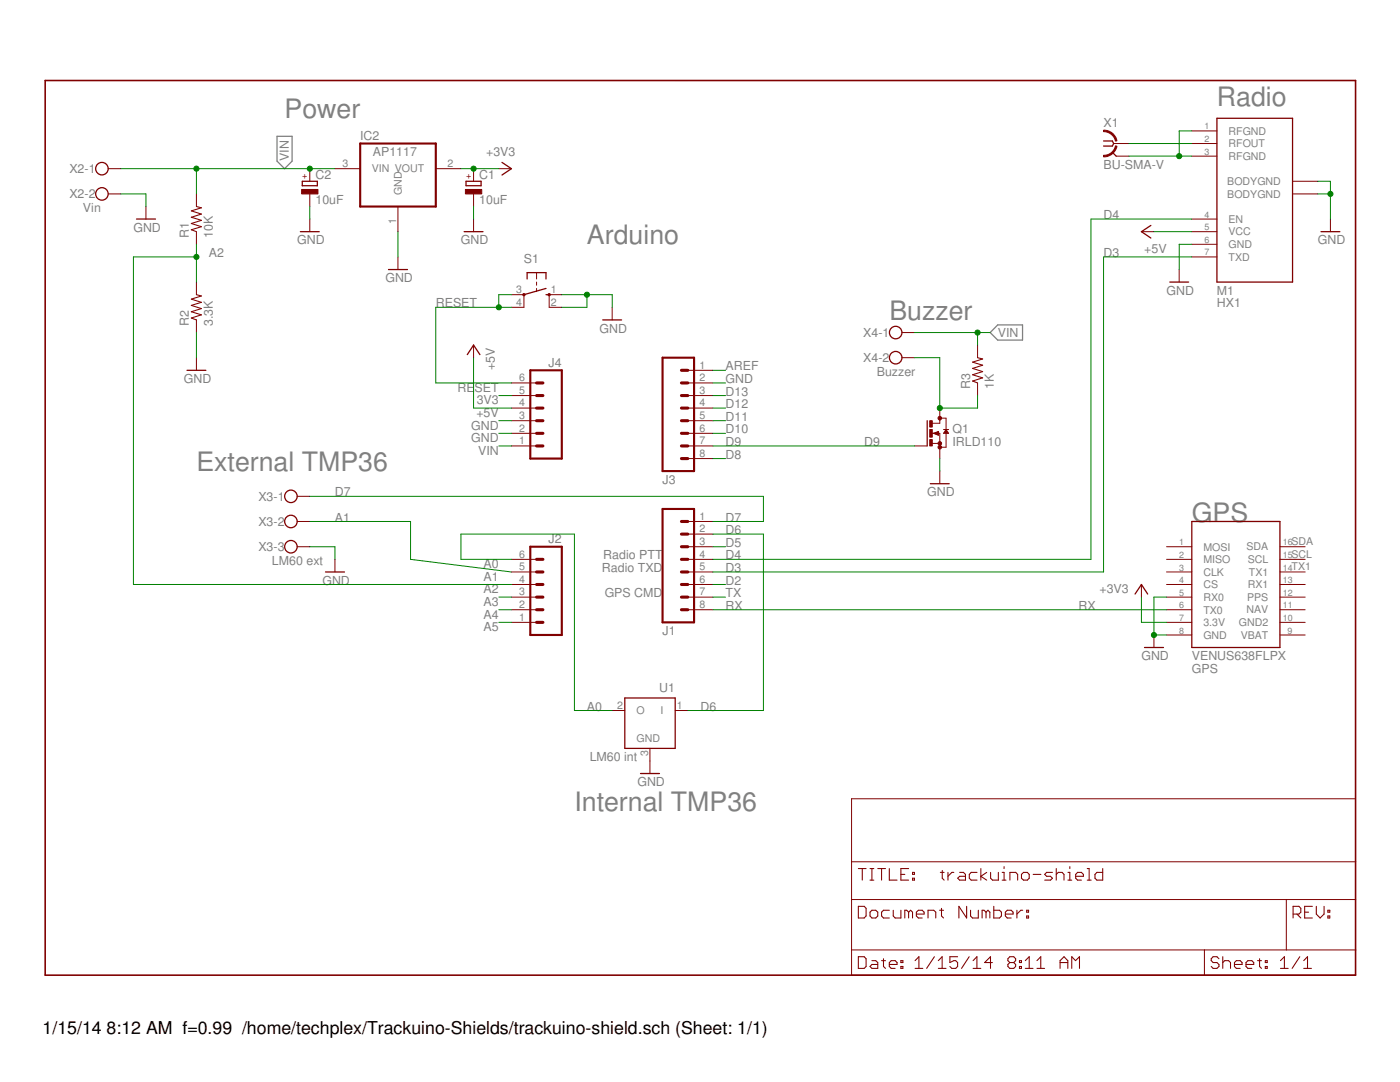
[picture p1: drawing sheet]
<svg xmlns="http://www.w3.org/2000/svg" width="279mm" height="216mm" viewBox="0 0 279 216" stroke-linecap="round" stroke-linejoin="round" font-family="sans-serif">
<path d="M134.7 16.1h2.6" fill="none" stroke="#808080" stroke-width=".2"/>
<path d="M55.3 27.2h3v5l-1.5 1.5-1.5-1.5zM199.1 64.8h5v3.1h-5l-1.5-1.5z" fill="none" stroke="#808080" stroke-width=".25"/>
<g fill="none" stroke="#800000" stroke-width=".25">
<path d="M60.3 36.2h3v.9h-3zM93 36.2h3v.9h-3zM100.2 32.4l1.9 1.3-1.9 1.2M220.2 28.1h1.8l.2 .5-.2 .5h-1.8M222 30.4l.8 .8M242.9 23.6h15.1v32.7h-15.1zM27.2 43.7h3.8M59.9 46.2h3.8M77.5 53.8h3.8M92.6 46.2h3.8M105.2 55.7v-1.3h3.8v1.3M109 58.8h.6"/>
<path d="M109 57.6l-4.4 1.2M229.7 45l-1.9 1.2 1.9 1.3M233.4 56.3h3.8M263.6 46.2h3.8M37.3 73.9h3.8M93.3 70.8l1.2-1.9 1.3 1.9M120.3 63.8h3.8M185 83.9v5.1M185.7 96.5h3.7M186.5 86.5l.7 .2v-.5l-.5 .3M188.8 86l.3 .3h-.5zM65 114.1h3.7"/>
<path d="M226.5 118.5l1.3-1.9 1.2 1.9M237.8 104.1h17.6v25.1h-17.6zM124.7 139.3h10v10h-10zM228.4 129.2h3.8M127.8 154.3h3.8"/>
<circle cx="20.3" cy="38.7" r="1.25"/>
<circle cx="20.3" cy="33.7" r="1.25"/>
<circle cx="178.8" cy="66.4" r="1.25"/>
<circle cx="178.8" cy="71.4" r="1.25"/>
<circle cx="58.1" cy="99" r="1.25"/>
<circle cx="58.1" cy="104.1" r="1.25"/>
<circle cx="58.1" cy="109.1" r="1.25"/>
</g>
<g fill="none" stroke="#800000" stroke-width=".2">
<path d="M21.6 33.7h2.5M21.6 38.7h2.5M39.2 38.7v2.5M61.8 33.7v2.5M61.8 38.7v2.5M66.8 33.7h5.1M87 33.7h5M94.5 33.7v2.5M94.5 38.7v2.5M99.5 33.7h2.6M222.2 28.6h3.1M222.8 31.2h2.5"/>
<path d="M237.8 26.1h5.1M237.8 31.2h5.1M237.8 28.6h5.1M258 38.7h5M258 36.2h5M29.1 41.2v2.5M39.2 46.2v2.5M39.2 56.3v2.5M61.8 43.7v2.5M79.4 41.2v5M79.4 51.3v2.5M94.5 43.7v2.5"/>
<path d="M102.1 58.8h2.5v2.5h-2.5M107.1 54.4v1.3M107.1 56.3v.6M107.1 57.6v.6M112.1 58.8h-2.5v2.5h2.5M227.8 46.2h2.5M235.3 53.8v2.5M237.8 46.2h5.1M237.8 48.7h5.1M237.8 43.7h5.1M237.8 51.3h5.1M265.5 43.7v2.5"/>
<path d="M39.2 63.8v2.6M39.2 71.4v2.5M94.5 68.9v2.5M102.1 78.9h5M102.1 76.4h5M122.2 61.3v2.5M137.3 78.9h5M137.3 76.4h5M137.3 73.9h5M180 66.4h2.5M180 71.4h2.5M195.1 68.9v2.5"/>
<path d="M195.1 76.4v2.5M59.3 99h2.5M102.1 89h5M102.1 86.5h5M102.1 83.9h5M102.1 81.4h5M137.3 89h5M137.3 86.5h5M137.3 83.9h5M137.3 81.4h5M137.3 91.5h5M182.5 89h2.5"/>
<path d="M186.1 86.5h1.5v5M186.1 88.5h1.5M186.3 86.5l1-.4v.7zM187.6 81.4v3.1h-1.5M187.6 94v2.5M187.6 83.4h1.2v5.8h-1.2M188.3 85.7h1M188.8 85.7l.5 .8h-1zM59.3 104.1h2.5M59.3 109.1h2.5M66.8 111.6v2.5M102.1 119.1h5"/>
<path d="M102.1 116.6h5M102.1 114.1h5M102.1 111.6h5M137.3 119.1h5M137.3 116.6h5M137.3 114.1h5M137.3 111.6h5M137.3 104.1h5M137.3 106.6h5M137.3 109.1h5M227.8 116.6v2.5M232.8 119.1h5"/>
<path d="M232.8 116.6h5M232.8 114.1h5M232.8 111.6h5M232.8 109.1h5M255.4 119.1h5.1M255.4 116.6h5.1M255.4 114.1h5.1M255.4 111.6h5.1M255.4 109.1h5.1M102.1 124.2h5M102.1 121.7h5M137.3 121.7h5"/>
<path d="M230.3 126.7v2.5M232.8 124.2h5M232.8 121.7h5M232.8 126.7h5M255.4 124.2h5.1M255.4 121.7h5.1M255.4 126.7h5.1M122.2 141.8h2.5M129.7 149.3v5M134.7 141.8h2.6M169.9 159.4h100.6v35.2h-100.6zM169.9 179.5h100.6"/>
<path d="M169.9 172h100.6M256.7 179.5v10M169.9 189.5h100.6M240.4 189.5v5.1"/>
</g>
<g fill="#800000" stroke="#800000" stroke-width=".2">
<path d="M92.9 37.8h3.2v.9h-3.2z"/>
<path d="M60.2 37.8h3.3v.9h-3.3z"/>
<path d="M185.5 83.9h.6v1.3h-.6z"/>
<path d="M185.5 87.7h.6v1.3h-.6z"/>
<path d="M185.5 85.7h.6v1.5h-.6z"/>
</g>
<path d="M9 16.1h261.5v178.5h-261.5z" fill="none" stroke="#800000" stroke-width=".32"/>
<g fill="none" stroke="#800000" stroke-width=".21">
<path d="M39.2 41.2l1 .3-2 .6 2 .6-2 .6 2 .7-2 .6 2 .6-2 .6 1 .4M39.2 58.8l1 .3-2 .6 2 .6-2 .6 2 .7-2 .6 2 .6-2 .7 1 .3M195.1 71.4l1 .2-2 .7 2 .6-2 .6 2 .6-2 .7 2 .6-2 .6 1 .4M171.3 173.3h1.5M172.1 173.3v2.3M173.6 173.3h.8M173.6 175.6h.8M174 173.3v2.3M175.2 173.3h1.5M175.9 173.3v2.3M177.5 173.3v2.3h1.5M179.8 174.5h.8"/>
<path d="M181.3 173.3h-1.5v2.3h1.5M182.1 175.2h.4v.4h-.4zM182.1 174.1h.4v.4h-.4zM187.7 174.1h.7M188 173.7v1.5l.4 .4M189.2 174.1v1.5M190.4 174.1h-.4l-.8 .8M191.5 174.1h.8l.4 .4v1.1h-1.2l-.4-.4 .4-.3h1.2M195 174.1h-1.2l-.4 .4v.7l.4 .4h1.2M195.7 173.3v2.3M196.9 174.1l-1.2 .8 1.2 .7M197.7 174.1v1.1l.4 .4h1.1v-1.5"/>
<path d="M200 175.6h.8M200 174.1h.4v1.5M200.4 172.9v.4M201.5 175.6v-1.5h1.2l.4 .4v1.1M204.3 174.1h.7l.4 .4v.7l-.4 .4h-.7l-.4-.4v-.7zM206.2 174.5h1.5M210 174.1h-1.1l-.4 .4 .4 .4h.8l.3 .3-.3 .4h-1.2M210.8 174.5l.4-.4h.8l.3 .4v1.1M210.8 173.3v2.3M213.1 175.6h.8M213.1 174.1h.4v1.5M213.5 172.9v.4"/>
<path d="M214.7 174.9h1.5v-.4l-.4-.4h-.7l-.4 .4v.7l.4 .4h.7M217 173.3h.4v2.3M217 175.6h.8M220.1 173.3v2.3h-1.2l-.4-.4v-.7l.4-.4h1.2M171.3 180.8h1.2l.3 .5v1.5l-.3 .4h-1.2zM171.3 190.9h1.2l.3 .4v1.5l-.3 .4h-1.2zM173.6 182l.4-.4h.8l.4 .4v.8l-.4 .4h-.8l-.4-.4zM174 191.7h.8l.4 .4v1.1h-1.2l-.4-.4 .4-.4h1.2M175.9 191.7h.8M176.3 191.3v1.5l.4 .4M177.5 192.4h1.5v-.3l-.4-.4h-.7l-.4 .4v.7l.4 .4h.7M177.5 181.6h-1.2l-.4 .4v.8l.4 .4h1.2"/>
<path d="M178.3 181.6v1.2l.3 .4h1.2v-1.6M179.8 192.8h.4v.4h-.4zM179.8 191.7h.4v.4h-.4zM181.3 182l-.3-.4h-.4v1.6M181.3 182l.4-.4 .4 .4v1.2M181.3 182v1.2M182.6 193.2h1.6M182.6 191.7l.8-.8v2.3M182.9 182.4h1.5v-.4l-.4-.4h-.7l-.4 .4v.8l.4 .4h.7M185.2 183.2v-1.6h1.2l.4 .4v1.2M186.5 190.9l-1.6 2.3M187.3 193.2h1.5"/>
<path d="M187.3 191.7l.7-.8v2.3M187.5 181.6h.8M187.9 181.3v1.5l.4 .4M191.1 190.9h-1.5v1.2l.8-.4h.3l.4 .4v.7l-.4 .4h-.8l-.3-.4M192.9 180.8v2.4l-1.5-2.4v2.4M193.4 190.9l-1.5 2.3M193.7 181.6v1.2l.4 .4h1.1v-1.6M194.2 193.2h1.5M194.2 191.7l.8-.8v2.3M196.8 182l-.4-.4h-.4v1.6M196.8 182v1.2M196.8 182l.4-.4 .3 .4v1.2"/>
<path d="M198.1 192.1h-1.6l1.2-1.2v2.3M198.3 180.8v2.4h1.2l.4-.4v-.8l-.4-.4h-1.2M200.6 182.4h1.6v-.4l-.4-.4h-.8l-.4 .4v.8l.4 .4h.8M201.5 192.1l-.4 .3v.4l.4 .4h.8l.4-.4v-.4l-.4-.3M201.5 192.1l-.4-.4v-.4l.4-.4h.8l.4 .4v.4l-.4 .4M201.5 192.1h.8M202.9 181.6v1.6M203.5 192.8h.4v.4h-.4zM203.5 191.7h.4v.4h-.4zM204.1 181.6h-.4l-.8 .8M204.6 193.2h1.6M204.6 191.7l.8-.8v2.3"/>
<path d="M204.9 182.8h.4v.4h-.4zM204.9 181.6h.4v.4h-.4zM206.9 193.2h1.6M206.9 191.7l.8-.8v2.3M211.6 192.1h1.5M211.6 193.2v-1.5l.7-.8 .8 .8v1.5M213.9 193.2v-2.3l.8 .8 .7-.8v2.3M243.3 191.3l-.4-.4h-.8l-.4 .4v.4l.4 .4h.8l.4 .3v.4l-.4 .4h-.8l-.4-.4M244 192.1l.4-.4h.8l.4 .4v1.1M244 190.9v2.3M246.4 192.4h1.5v-.3l-.4-.4h-.8l-.3 .4v.7l.3 .4h.8M248.7 192.4h1.5v-.3l-.4-.4h-.8l-.3 .4v.7l.3 .4h.8"/>
<path d="M251 191.7h.8M251.4 191.3v1.5l.4 .4M252.5 192.8h.4v.4h-.4zM252.5 191.7h.4v.4h-.4zM255.5 193.2h1.6M255.5 191.7l.8-.8v2.3M258.1 182.4h1.1l.4-.4v-.7l-.4-.5h-1.1v2.4M258.8 182.4l.8 .8M259.4 190.9l-1.5 2.3M260.2 193.2h1.5M260.2 191.7l.7-.8v2.3M260.4 182h.8"/>
<path d="M261.9 180.8h-1.5v2.4h1.5M262.7 180.8v1.6l.8 .8 .7-.8v-1.6M265 182.8h.4v.4h-.4zM265 181.6h.4v.4h-.4z"/>
</g>
<g fill="none" stroke="#800000" stroke-width=".42">
<path d="M71.9 28.6h15.1v12.6h-15.1zM105.8 73.9h6.3v17.6h-6.3zM132.2 71.4h6.3v22.6h-6.3zM105.8 109.1h6.3v17.6h-6.3zM132.2 101.6h6.3v22.6h-6.3z"/>
<circle cx="104.6" cy="58.8" r=".13"/>
<circle cx="109.6" cy="58.8" r=".13"/>
</g>
<g fill="none" stroke="#800000" stroke-width=".61">
<path d="M107.1 78.9h1.3M107.1 76.4h1.3M136 78.9h1.3M136 76.4h1.3M136 73.9h1.3M107.1 83.9h1.3M107.1 86.5h1.3M107.1 89h1.3M107.1 81.4h1.3M136 83.9h1.3M136 86.5h1.3M136 89h1.3"/>
<path d="M136 81.4h1.3M136 91.5h1.3M107.1 119.1h1.3M107.1 114.1h1.3M107.1 116.6h1.3M107.1 111.6h1.3M136 119.1h1.3M136 114.1h1.3M136 116.6h1.3M136 111.6h1.3M136 109.1h1.3M136 106.6h1.3"/>
<path d="M136 104.1h1.3M107.1 121.7h1.3M107.1 124.2h1.3M136 121.7h1.3"/>
</g>
<g fill="#800000" stroke="#800000" stroke-width=".2">
<path d="M220.2 26a2.64 2.64 0 0 1 2.7 2.1l-.3 .1a2.41 2.41 0 0 0-2.4-1.9z" fill-rule="evenodd"/>
<path d="M220.2 31a2.36 2.36 0 0 0 2.4-1.9l.3 .1a2.65 2.65 0 0 1-2.7 2.1z" fill-rule="evenodd"/>
<circle cx="187.6" cy="89.2" r=".36"/>
<circle cx="187.6" cy="88.5" r=".36"/>
<circle cx="187.6" cy="83.4" r=".36"/>
</g>
<g fill="none" stroke="#008000" stroke-width=".2">
<path d="M24.1 38.7h5v2.5M24.1 33.7h42.7M39.2 33.7v5M92 33.7h7.5M225.3 31.2h12.5M225.3 28.6h12.5M237.8 26.1h-2.5v5.1M263 38.7h2.5M263 36.2h2.5v7.5M39.2 48.7v7.6M39.2 51.3h-12.6v65.3h75.5M61.8 41.2v2.5"/>
<path d="M79.4 46.2v5.1M94.5 41.2v2.5M102.1 58.8h-2.6v2.5M112.1 58.8h10.1v2.5M117.1 58.8v2.5h-5M230.3 46.2h7.5M237.8 48.7h-2.5v5.1M237.8 43.7h-20.1v67.9h-75.4M237.8 51.3h-17.6v62.8h-77.9M39.2 66.4v5M94.5 71.4v10h7.6M99.5 78.9h2.6"/>
<path d="M102.1 61.3h-15.1v15.1h15.1M142.3 76.4h2.5M142.3 78.9h2.5M142.3 73.9h2.5M182.5 71.4h5.1v10h7.5v-2.5M182.5 66.4h15.1M195.1 66.4v2.5M61.8 99h90.6v5.1h-10.1M99.5 83.9h2.6M99.5 86.5h2.6M99.5 89h2.6M142.3 83.9h2.5"/>
<path d="M142.3 86.5h2.5M142.3 81.4h2.5M142.3 89h40.2M142.3 91.5h2.5M187.6 91.5v2.5M61.8 109.1h5v2.5M61.8 104.1h20.1v7.5l20.2 2.5M99.5 119.1h2.6M102.1 111.6h-10.1v-5h22.6v35.2h7.6M142.3 119.1h2.5M142.3 109.1h2.5M142.3 106.6h10.1v35.2h-15.1"/>
<path d="M142.3 116.6h2.5M227.8 119.1v5.1h5M232.8 119.1h-2.5v7.6h2.5M99.5 124.2h2.6M99.5 121.7h2.6M142.3 121.7h90.5"/>
</g>
<g fill="#008000" stroke="#008000" stroke-width=".2">
<circle cx="230.3" cy="126.7" r=".51"/>
<circle cx="117.1" cy="58.8" r=".51"/>
<circle cx="265.5" cy="38.7" r=".51"/>
<circle cx="94.5" cy="33.7" r=".51"/>
<circle cx="99.5" cy="61.3" r=".51"/>
<circle cx="195.1" cy="66.4" r=".51"/>
<circle cx="61.8" cy="33.7" r=".51"/>
<circle cx="39.2" cy="33.7" r=".51"/>
<circle cx="39.2" cy="51.3" r=".51"/>
<circle cx="187.6" cy="81.4" r=".51"/>
<circle cx="235.3" cy="31.2" r=".51"/>
</g>
<g font-size="5.3" fill="#808080">
<text x="56.8" y="23.6">Power</text>
<text x="242.9" y="21.1">Radio</text>
<text x="117.1" y="48.7">Arduino</text>
<text x="177.5" y="63.8">Buzzer</text>
<text x="39.2" y="94">External TMP36</text>
<text x="237.8" y="104.1">GPS</text>
<text x="114.6" y="161.9">Internal TMP36</text>
</g>
<g font-size="3.5">
<text x="8.5" y="206.4">1/15/14</text>
<text x="21.3" y="206.4">8:12 AM f=0.99 /home/techplex/Trackuino-Shields/trackuino-shield.sch (Sheet: 1/1)</text>
</g>
<g font-size="2.5" fill="#808080">
<text x="71.9" y="28">IC2</text>
<text x="220.2" y="25.4">X1</text>
<text x="13.8" y="34.5">X2-1</text>
<text x="57.7" y="32.2" transform="rotate(-90 57.7 32.2)">VIN</text>
<text x="63" y="35.7">C2</text>
<text x="74.4" y="31.1">AP1117</text>
<text x="95.6" y="35.7">C1</text>
<text x="97" y="31.1">+3V3</text>
<text x="220.2" y="33.7">BU-SMA-V</text>
<text x="13.8" y="39.6">X2-2</text>
<text x="63" y="40.7">10uF</text>
<text x="95.6" y="40.7">10uF</text>
<text x="16.6" y="42.3">Vin</text>
<text x="26.6" y="46.2">GND</text>
<text x="37.7" y="47.5" transform="rotate(-90 37.7 47.5)">R1</text>
<text x="42.5" y="47.5" transform="rotate(-90 42.5 47.5)">10K</text>
<text x="220.2" y="43.7">D4</text>
<text x="41.7" y="51.3">A2</text>
<text x="59.3" y="48.7">GND</text>
<text x="92" y="48.7">GND</text>
<text x="104.6" y="52.5">S1</text>
<text x="220.2" y="51.3">D3</text>
<text x="228.4" y="50.5">+5V</text>
<text x="263" y="48.7">GND</text>
<text x="76.9" y="56.3">GND</text>
<text x="232.8" y="58.8">GND</text>
<text x="242.9" y="58.8">M1</text>
<text x="37.7" y="65.1" transform="rotate(-90 37.7 65.1)">R2</text>
<text x="42.5" y="65.1" transform="rotate(-90 42.5 65.1)">3.3K</text>
<text x="87" y="61.3">RESET</text>
<text x="242.9" y="61.3">HX1</text>
<text x="119.7" y="66.3">GND</text>
<text x="172.3" y="67.2">X4-1</text>
<text x="199.1" y="67.2">VIN</text>
<text x="36.7" y="76.4">GND</text>
<text x="98.8" y="73.9" transform="rotate(-90 98.8 73.9)">+5V</text>
<text x="109.5" y="73.1">J4</text>
<text x="144.8" y="76.4">GND</text>
<text x="144.8" y="73.9">AREF</text>
<text x="172.3" y="72.3">X4-2</text>
<text x="175" y="75">Buzzer</text>
<text x="193.6" y="77.7" transform="rotate(-90 193.6 77.7)">R3</text>
<text x="198.4" y="77.7" transform="rotate(-90 198.4 77.7)">1K</text>
<text x="91.3" y="78.2">RE</text>
<text x="94.7" y="78.2">SET</text>
<text x="95.1" y="83.2">+5V</text>
<text x="95.1" y="80.7">3V3</text>
<text x="144.8" y="84">D11</text>
<text x="144.8" y="81.4">D12</text>
<text x="144.8" y="78.9">D13</text>
<text x="94" y="85.7">GND</text>
<text x="94" y="88.2">GND</text>
<text x="144.8" y="89">D9</text>
<text x="144.8" y="86.5">D10</text>
<text x="172.5" y="89">D9</text>
<text x="190.1" y="89">IRLD110</text>
<text x="190.1" y="86.5">Q1</text>
<text x="95.4" y="90.7">VIN</text>
<text x="144.8" y="91.5">D8</text>
<text x="51.6" y="99.9">X3-1</text>
<text x="66.9" y="99">D7</text>
<text x="132.2" y="96.5">J3</text>
<text x="185" y="99">GND</text>
<text x="51.6" y="104.9">X3-2</text>
<text x="66.9" y="104.1">A1</text>
<text x="144.8" y="106.6">D6</text>
<text x="144.8" y="104.1">D7</text>
<text x="51.6" y="110">X3-3</text>
<text x="54.3" y="112.7">LM60 ext</text>
<text x="96.5" y="113.4">A0</text>
<text x="109.5" y="108.3">J2</text>
<text x="120.4" y="111.6">Radio PTT</text>
<text x="144.8" y="111.6">D4</text>
<text x="144.8" y="109.1">D5</text>
<text x="64.3" y="116.6">GND</text>
<text x="96.5" y="115.9">A1</text>
<text x="96.5" y="118.4">A2</text>
<text x="120.1" y="114.1">Radio TXD</text>
<text x="120.7" y="119.2">GPS CMD</text>
<text x="144.8" y="119.2">TX</text>
<text x="144.8" y="116.6">D2</text>
<text x="144.8" y="114.1">D3</text>
<text x="219.4" y="118.4">+3V3</text>
<text x="96.5" y="120.9">A3</text>
<text x="96.5" y="123.4">A4</text>
<text x="96.5" y="125.9">A5</text>
<text x="144.8" y="121.7">RX</text>
<text x="215.2" y="121.7">RX</text>
<text x="132.2" y="126.7">J1</text>
<text x="227.8" y="131.7">GND</text>
<text x="237.8" y="131.7">VENUS638FLPX</text>
<text x="237.8" y="134.2">GPS</text>
<text x="117.1" y="141.8">A0</text>
<text x="131.6" y="138">U1</text>
<text x="139.8" y="141.8">D6</text>
<text x="117.7" y="151.8">LM60 int</text>
<text x="127.2" y="156.9">GND</text>
</g>
<g font-size="2.1" fill="#808080">
<text x="245.2" y="26.9">RFGND</text>
<text x="245.2" y="29.4">RFOUT</text>
<text x="68.4" y="33.3">3</text>
<text x="74.2" y="34.4">VIN VOUT</text>
<text x="89.3" y="33.3">2</text>
<text x="245.2" y="31.9">RFGND</text>
<text x="80.2" y="38.9" transform="rotate(-90 80.2 38.9)">GND</text>
<text x="244.9" y="36.9">BODYGND</text>
<text x="244.9" y="39.4">BODYGND</text>
<text x="79.1" y="44.7" transform="rotate(-90 79.1 44.7)">1</text>
<text x="245.2" y="44.5">EN</text>
<text x="245.2" y="47">VCC</text>
<text x="245.2" y="49.5">GND</text>
<text x="245.2" y="52">TXD</text>
<text x="103" y="58.5">3</text>
<text x="110" y="58.5">1</text>
<text x="103" y="61">4</text>
<text x="110" y="61">2</text>
<text x="103.6" y="76.1">6</text>
<text x="139.6" y="73.5">1</text>
<text x="139.6" y="76.1">2</text>
<text x="103.6" y="83.6">3</text>
<text x="103.6" y="81.1">4</text>
<text x="103.6" y="78.6">5</text>
<text x="139.6" y="78.6">3</text>
<text x="139.6" y="81.1">4</text>
<text x="139.6" y="83.6">5</text>
<text x="103.6" y="88.6">1</text>
<text x="103.6" y="86.1">2</text>
<text x="139.6" y="86.1">6</text>
<text x="139.6" y="88.6">7</text>
<text x="139.6" y="91.1">8</text>
<text x="139.6" y="103.7">1</text>
<text x="139.6" y="106.2">2</text>
<text x="103.6" y="113.8">5</text>
<text x="103.6" y="111.3">6</text>
<text x="139.6" y="108.7">3</text>
<text x="139.6" y="111.3">4</text>
<text x="139.6" y="113.8">5</text>
<text x="240.2" y="112.4">MISO</text>
<text x="240.2" y="109.8">MOSI</text>
<text x="248.8" y="109.8">SDA</text>
<text x="249" y="112.4">SCL</text>
<text x="257.8" y="111.3">SCL</text>
<text x="257.8" y="108.7">SDA</text>
<text x="257.8" y="113.8">TX1</text>
<text x="103.6" y="118.8">3</text>
<text x="103.6" y="116.3">4</text>
<text x="139.6" y="116.3">6</text>
<text x="139.6" y="118.8">7</text>
<text x="240.2" y="114.9">CLK</text>
<text x="240.2" y="117.4">CS</text>
<text x="240.2" y="119.9">RX0</text>
<text x="248.9" y="119.9">PPS</text>
<text x="249" y="117.4">RX1</text>
<text x="249.3" y="114.9">TX1</text>
<text x="103.6" y="123.8">1</text>
<text x="103.6" y="121.3">2</text>
<text x="139.6" y="121.3">8</text>
<text x="240.2" y="124.9">3.3V</text>
<text x="240.2" y="122.4">TX0</text>
<text x="247.3" y="124.9">GND2</text>
<text x="248.8" y="122.4">NAV</text>
<text x="240.2" y="127.5">GND</text>
<text x="247.6" y="127.4">VBAT</text>
<text x="123.2" y="141.4">2</text>
<text x="127" y="142.5">O</text>
<text x="131.8" y="142.5">I</text>
<text x="135.1" y="141.4">1</text>
<text x="127" y="148.1">GND</text>
<text x="129.4" y="150.9" transform="rotate(-90 129.4 150.9)">3</text>
</g>
<g font-size="1.8" fill="#808080">
<text x="240.4" y="25.8">1</text>
<text x="240.4" y="28.3">2</text>
<text x="240.4" y="30.8">3</text>
<text x="240.4" y="43.4">4</text>
<text x="240.4" y="45.9">5</text>
<text x="240.4" y="48.4">6</text>
<text x="240.4" y="50.9">7</text>
<text x="235.3" y="111.4">2</text>
<text x="235.3" y="108.8">1</text>
<text x="235.3" y="113.9">3</text>
<text x="256" y="113.9">14</text>
<text x="256" y="111.3">15</text>
<text x="256" y="108.8">16</text>
<text x="235.3" y="116.4">4</text>
<text x="235.3" y="118.9">5</text>
<text x="256" y="118.9">12</text>
<text x="256" y="116.4">13</text>
<text x="235.3" y="121.4">6</text>
<text x="235.3" y="123.9">7</text>
<text x="256" y="123.9">10</text>
<text x="256" y="121.4">11</text>
<text x="235.3" y="126.4">8</text>
<text x="257" y="126.4">9</text>
</g>
<g font-size="1.8" fill="#800000">
<text x="61.2" y="35.8" transform="rotate(-90 61.2 35.8)">+</text>
<text x="93.9" y="35.8" transform="rotate(-90 93.9 35.8)">+</text>
</g>
</svg>
